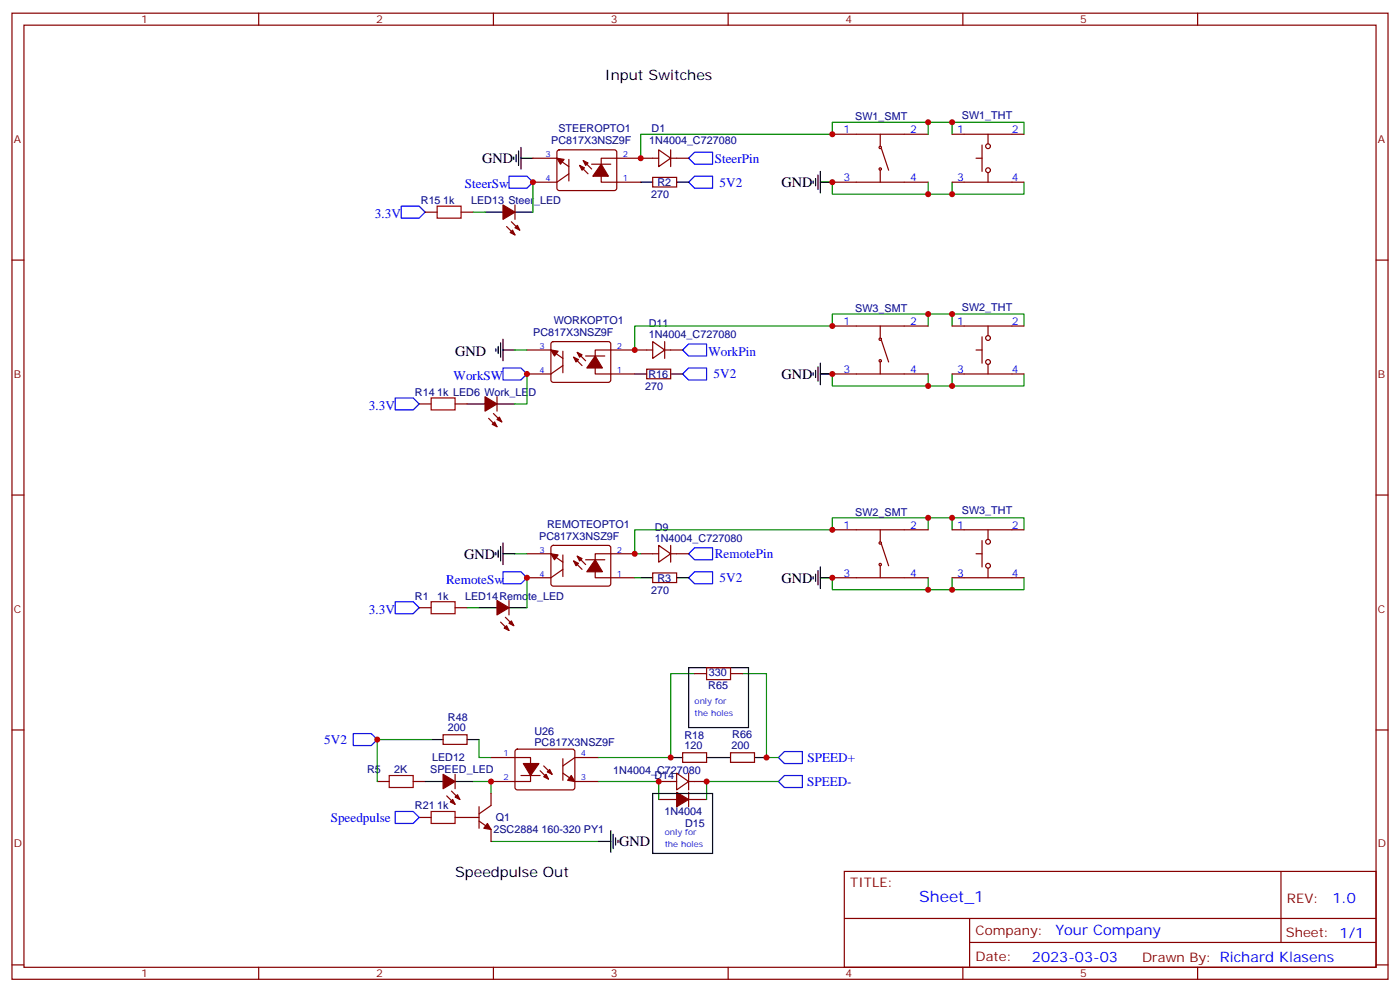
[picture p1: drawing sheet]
<svg xmlns="http://www.w3.org/2000/svg" width="412mm" height="292mm" viewBox="0 0 412 292" stroke-linecap="round" stroke-linejoin="round" font-family="sans-serif">
<g fill="none" stroke="#870000" stroke-width=".35">
<path d="M3.5 3.9h405.4v284.3h-405.4zM7.1 7.4h398.2v277.3h-398.2zM76.2 3.9v3.5M145.3 3.9v3.5M214.5 3.9v3.5M283.6 3.9v3.5M352.8 3.9v3.5M245.2 39.5h28.2M259.3 39.5v3.5M280.5 39.5h21.1M291 39.5v2.8M157 46.6h7l3.6 2.4"/>
<path d="M164.3 44.3l.4-.2 16.5 .1 .5 .6-.1 10.9-.6 .4-16.5-.1-.5-.6v-10.6zM167.6 51.2l-3.6 2.4h-7M167.6 46.9v6.4M170.7 48.7l2.5 2.5M171.8 47.3l2.5 2.4M174.3 48.3h5.6M192.3 52.2h7v2.8h-7zM194 44.1l3.6 2.5-3.6 2.4zM194 46.6h-16.9v7h11.6M197.6 46.6h5.2M197.6 44.1v4.9M245.2 53.6h28.2"/>
<path d="M259.3 50.1v3.5M259.6 43.7l2.2 6.4M280.5 53.6h21.1M287.5 46.6h1.8M289.3 42.7v7.7M291 50.8v2.8M3.5 76.6h3.6M125.2 62.4h3.6M135.8 62.4h3.5M149.2 66.7l2.5 2.4M150.6 65.3l2.5 2.4M151.7 60.3v4.3"/>
<path d="M405.3 76.6h3.6M245.2 96h28.2M259.3 96v3.5M280.5 96h21.1M289.3 99.1v7.8M291 96v2.8M123.5 118.9h3.5M134.1 118.9h3.5M146.4 116.8v4.2M155.2 103h7.1l3.5 2.5M162.5 100.7l.5-.2 16.5 .1 .4 .6v10.9l-.7 .4h-16.5l-.4-.7v-10.6zM165.8 103.4v6.3"/>
<path d="M165.8 107.6l-3.5 2.5h-7.1M169 105.1l2.4 2.5M170 103.7l2.5 2.5M172.5 104.8h5.7M190.5 108.7h7.1v2.8h-7.1zM192.3 100.5l3.5 2.5-3.5 2.5zM192.3 103h-17v7.1h11.7M195.8 103h5.3M195.8 100.5v5M245.2 110.1h28.2M259.3 106.5v3.6M259.6 100.2l2.2 6.3"/>
<path d="M280.5 110.1h21.1M287.5 103h1.8M291 107.2v2.9M143.9 123.1l2.5 2.5M145.3 121.7l2.5 2.5M3.5 145.7h3.6M245.2 155.9h28.2M259.3 155.9v3.6M280.5 155.9h21.1M289.3 159.1v7.8M291 155.9v2.8M405.3 145.7h3.6"/>
<path d="M123.5 178.9h3.5M134.1 178.9h3.5M149.9 176.7v4.3M155.2 163h7.1l3.5 2.5M162.5 160.7l.5-.2 16.5 .1 .4 .6v10.9l-.7 .4-16.5-.1-.4-.6v-10.6zM165.8 163.3v6.4M165.8 167.6l-3.5 2.4h-7.1M169 165.1l2.4 2.5M170 163.7l2.5 2.5M172.5 164.7h5.7M187 163h-11.7v7h11.7M188.7 163h5.3"/>
<path d="M192.3 168.6h7v2.8h-7zM194 160.5l3.6 2.5-3.6 2.5zM197.6 163h5.2M197.6 160.5v5M245.2 170h28.2M259.3 166.5v3.5M259.6 160.2l2.2 6.3M280.5 170h21.1M287.5 163h1.8M291 167.2v2.8M147.5 183.1l2.4 2.5M148.9 181.7l2.4 2.4"/>
<path d="M204.6 198.3h3.5M215.2 198.3h3.5M3.5 214.8h3.6M130.5 216.3h7.1v2.8h-7.1zM405.3 214.8h3.6M111.1 230h3.6M121.7 230h3.5M131.6 234.2l2.5 2.5M133 232.8l2.5 2.5M134.1 227.9v4.2M141.1 237.4v6.4M144.6 223h11.7v7h-11.7"/>
<path d="M144.6 233.5v3.6l-3.5 2.4M151.9 220.7l.5-.2h16.5l.4 .7v10.8l-.7 .5-16.5-.1-.4-.6v-10.6zM153.5 228.2h5.6M159.1 226.8l2.5 2.5M160.2 225.4l2.4 2.5M165.8 227.5l3.5 2.5h7.1M165.8 223.3v6.4M176.4 223h-7.1l-3.5 2.4M194 230h5.3M194 235.3h5.3M199.3 227.5l3.5 2.5-3.5 2.5zM201.1 221.5h7v2.9h-7z"/>
<path d="M202.8 230h5.3M202.8 227.5v5M202.8 233.2v4.2M202.8 235.3h5.3M215.2 221.5h7v2.9h-7zM123.5 240.6h3.5M134.1 240.6h7M141.1 241.7l3.5 2.4v3.5M248.7 256.5h156.6v28.2h-156.6zM377.3 256.5v20.9M248.7 270.3h156.5M285.6 277.4h119.6"/>
<path d="M285.6 270.3v14.1M3.5 284h3.6M76.2 284.7v3.5M145.3 284.7v3.5M214.5 284.7v3.5M283.6 284.7v3.5M352.8 284.7v3.5M405.3 284h3.6"/>
<circle cx="259.3" cy="49.7" r=".35"/>
<circle cx="259.3" cy="43.4" r=".35"/>
<circle cx="291" cy="50.1" r=".71"/>
<circle cx="291" cy="43" r=".71"/>
<circle cx="259.3" cy="99.8" r=".35"/>
<circle cx="291" cy="99.5" r=".71"/>
<circle cx="259.3" cy="106.2" r=".35"/>
<circle cx="291" cy="106.5" r=".71"/>
<circle cx="259.3" cy="159.8" r=".35"/>
<circle cx="291" cy="159.5" r=".71"/>
<circle cx="259.3" cy="166.2" r=".35"/>
<circle cx="291" cy="166.5" r=".71"/>
</g>
<g fill="none" stroke="#00f" stroke-width=".35">
<path d="M149.9 51.9h5.3l1.8 1.7-1.8 1.8h-5.3zM202.8 46.6l1.8-1.8h5.3v3.5h-5.3zM202.8 53.6l1.8-1.7h5.3v3.5h-5.3zM118.2 60.7h5.3l1.7 1.7-1.7 1.8h-5.3zM116.4 117.1h5.3l1.8 1.8-1.8 1.7h-5.3zM148.2 108.3h5.3l1.7 1.8-1.7 1.7h-5.3zM201.1 110.1l1.7-1.8h5.3v3.5h-5.3zM202.8 101.2h5.3v3.6h-5.3l-1.7-1.8zM116.4 177.1h5.3l1.8 1.8-1.8 1.7h-5.3zM148.2 168.3h5.3l1.7 1.7-1.7 1.8h-5.3zM202.8 163l1.8-1.8h5.3v3.5h-5.3zM202.8 170l1.8-1.7h5.3v3.5h-5.3z"/>
<path d="M104.1 215.9h5.3l1.7 1.8-1.7 1.7h-5.3zM116.4 238.8h5.3l1.8 1.8-1.8 1.8h-5.3zM229.3 223l1.8-1.8h5.3v3.5h-5.3zM231.1 228.2h5.3v3.6h-5.3l-1.8-1.8z"/>
</g>
<path d="M128.8 60.7h7v3.5h-7zM127 117.1h7.1v3.5h-7.1zM127 177.1h7.1v3.5h-7.1zM208.1 196.5h7.1v3.5h-7.1zM114.7 228.2h7v3.6h-7zM127 238.8h7.1v3.6h-7.1z" fill="none" stroke="#a10000" stroke-width=".35"/>
<g fill="none" stroke="#000" stroke-width=".35">
<path d="M151.3 46.2v.7M152 45.5v2.1M152.8 44.4v4.3M153.5 46.6h3.5M153.5 43.4v6.3M188.7 53.6h3.6M199.3 53.6h3.5M239.5 53.3v.7M240.2 52.6v2.1M240.9 51.5v4.2M241.7 53.6h3.5M241.7 50.4v6.4"/>
<path d="M142.9 62.4h5.3M151.7 62.4h5.3M148.2 99.8v6.4M137.6 118.9h5.3M146 102.7v.7M146.4 118.9h5.3M146.8 102v2.1M147.5 100.9v4.2M148.2 103h3.5M187 110.1h3.5M197.6 110.1h3.5M239.5 109.7v.7"/>
<path d="M240.2 109v2.1M240.9 107.9v4.3M241.7 110.1h3.5M241.7 106.9v6.3M148.2 159.8v6.4M141.1 178.9h5.3M146 162.6v.7M146.8 161.9v2.1M147.5 160.9v4.2M148.2 163h3.5M149.9 178.9h5.3M188.7 170h3.6"/>
<path d="M199.3 170h3.5M239.5 169.7v.7M240.2 169v2.1M240.9 167.9v4.3M241.7 170h3.5M241.7 166.9v6.3M202.8 196.5h17.7v17.6h-17.7zM127 217.7h3.5M137.6 217.7h3.5M125.2 230h5.3M134.1 230h5.2M192.3 233.5h17.6v17.7h-17.6z"/>
<path d="M197.6 223h3.5M208.1 223h7.1M222.2 223h3.6M176.4 247.6h3.5M179.9 244.5v6.3M180.6 245.5v4.3M181.3 246.6v2.1M182 247.3v.7"/>
</g>
<g fill="none" stroke="#008700" stroke-width=".35">
<path d="M273.4 39.5v-3.5h-28.2v3.5h-56.5v7.1M273.4 36h7.1v3.5M280.5 36h21.1v3.5M157 53.6v8.8M241.7 53.6h3.5v3.5h28.2v-3.5M280.5 53.6v3.5h-7.1M301.6 53.6v3.5h-21.1M139.3 62.4h3.6M273.4 96v-3.6h-28.2v3.6h-58.2v7M273.4 92.4h7.1v3.6M280.5 92.4h21.1v3.6M151.7 103h3.5"/>
<path d="M155.2 110.1v8.8h-3.5M241.7 110.1h3.5v3.5h28.2v-3.5M280.5 110.1v3.5h-7.1M301.6 110.1v3.5h-21.1M273.4 155.9v-3.5h-28.2v3.5h-58.2v7.1h1.7M273.4 152.4h7.1v3.5M280.5 152.4h21.1v3.5M137.6 178.9h3.5M151.7 163h3.5M155.2 170v8.9M187 170h1.7M241.7 170h3.5v3.6h28.2v-3.6"/>
<path d="M280.5 170v3.6h-7.1M301.6 170v3.6h-21.1M204.6 198.3h-7v24.7h-21.2M218.7 198.3h7.1v24.7h3.5M127 217.7h-15.9v12.3M141.1 217.7v5.3h3.5M139.3 230h5.3v3.5M176.4 230h17.6v5.3M229.3 230h-21.2v5.3M144.6 247.6h31.8"/>
</g>
<g fill="#870000" stroke="#870000" stroke-width=".35">
<path d="M130.5 227.9l3.6 2.1-3.6 2.1z"/>
<path d="M134.8 233.9l.7 1.4-1.4-.7z"/>
<path d="M132.6 236l.7-.7 .8 1.4z"/>
<path d="M168.3 228.2l1 1.8-2.1-.3z"/>
<path d="M160.2 228.6l.7-.7 .7 1.4z"/>
<path d="M161.2 227.2l.7-.7 .7 1.4z"/>
<path d="M154.2 224.7h4.5l-2.4 3.5z"/>
<path d="M143.6 242.4l1 1.7-2.1-.3z"/>
<path d="M162.3 163l2.1 .3-1.1 1.4z"/>
<path d="M170 163.7l1.4 .7-.7 .7z"/>
<path d="M169 165.1l1.4 .7-.7 .7z"/>
<path d="M175.3 164.7l2.1 3.6h-4.5z"/>
<path d="M164 46.6l2.2 .3-1.1 1.4z"/>
<path d="M171.8 47.3l1.4 .7-.7 .7z"/>
<path d="M170.7 48.7l1.5 .7-.8 .7z"/>
<path d="M177.1 48.3l2.1 3.6h-4.6z"/>
<path d="M162.3 103l2.1 .4-1.1 1.4z"/>
<path d="M170 103.7l1.4 .7-.7 .7z"/>
<path d="M169 105.1l1.4 .7-.7 .7z"/>
<path d="M175.3 104.8l2.1 3.5h-4.5z"/>
<path d="M142.9 116.8l3.5 2.1-3.5 2.1z"/>
<path d="M146.4 123.5l.7-.7 .7 1.4z"/>
<path d="M145 124.9l.7-.7 .7 1.4z"/>
<path d="M148.2 60.3l3.5 2.1-3.5 2.2z"/>
<path d="M151.7 67l.7-.7 .7 1.4z"/>
<path d="M151 67.7l.7 1.4-1.4-.7z"/>
<path d="M146.4 176.7l3.5 2.2-3.5 2.1z"/>
<path d="M149.9 183.4l.7-.7 .7 1.4z"/>
<path d="M148.5 184.9l.7-.8 .7 1.5z"/>
<path d="M199.3 233.2l3.5 2.1-3.5 2.1z"/>
</g>
<g fill="#c00">
<circle cx="111.1" cy="217.7" r=".88"/>
<circle cx="144.6" cy="230" r=".88"/>
<circle cx="245.2" cy="53.6" r=".88"/>
<circle cx="245.2" cy="170" r=".88"/>
<circle cx="245.2" cy="110.1" r=".88"/>
<circle cx="188.7" cy="46.6" r=".88"/>
<circle cx="245.2" cy="39.5" r=".88"/>
<circle cx="245.2" cy="155.9" r=".88"/>
<circle cx="187" cy="163" r=".88"/>
<circle cx="245.2" cy="96" r=".88"/>
<circle cx="187" cy="103" r=".88"/>
<circle cx="157" cy="53.6" r=".88"/>
<circle cx="155.2" cy="110.1" r=".88"/>
<circle cx="155.2" cy="170" r=".88"/>
<circle cx="280.5" cy="57.1" r=".88"/>
<circle cx="273.4" cy="57.1" r=".88"/>
<circle cx="280.5" cy="36" r=".88"/>
<circle cx="273.4" cy="36" r=".88"/>
<circle cx="280.5" cy="113.6" r=".88"/>
<circle cx="273.4" cy="113.6" r=".88"/>
<circle cx="280.5" cy="92.4" r=".88"/>
<circle cx="273.4" cy="92.4" r=".88"/>
<circle cx="280.5" cy="173.6" r=".88"/>
<circle cx="273.4" cy="173.6" r=".88"/>
<circle cx="280.5" cy="152.4" r=".88"/>
<circle cx="273.4" cy="152.4" r=".88"/>
<circle cx="208.1" cy="230" r=".88"/>
<circle cx="194" cy="230" r=".88"/>
<circle cx="225.8" cy="223" r=".88"/>
<circle cx="197.6" cy="223" r=".88"/>
</g>
<text font-size="4.6" fill="#00f" x="270.8" y="265.5">Sheet_1</text>
<g font-size="4.2">
<text x="178.2" y="23.6">Input Switches</text>
<text x="142" y="48">GND</text>
<text x="230.2" y="55">GND</text>
<text x="134.1" y="104.8">GND</text>
<text x="230.2" y="111.5">GND</text>
<text x="136.7" y="164.4">GND</text>
<text x="230.2" y="171.4">GND</text>
<text x="182.4" y="249.1">GND</text>
<text x="134.1" y="258.2">Speedpulse Out</text>
</g>
<g font-size="4.2" fill="#00f">
<text x="392.5" y="265.7">1.0</text>
<text x="310.9" y="275.3">Your Company</text>
<text x="304" y="283.1">2023-03-03</text>
</g>
<g font-size="3.9" fill="#00f">
<text x="210.6" y="47.8">SteerPin</text>
<text x="136.9" y="55.4">SteerSw</text>
<text x="212" y="54.9">5V2</text>
<text x="110.4" y="64.2">3.3V</text>
<text x="208.7" y="104.8">WorkPin</text>
<text x="133.6" y="111.9">WorkSW</text>
<text x="210.2" y="111.4">5V2</text>
<text x="108.7" y="120.6">3.3V</text>
<text x="210.6" y="164.3">RemotePin</text>
<text x="131.4" y="171.8">RemoteSw</text>
<text x="212" y="171.3">5V2</text>
<text x="108.7" y="180.6">3.3V</text>
<text x="95.5" y="218.9">5V2</text>
<text x="237.9" y="224.2">SPEED+</text>
<text x="237.7" y="231.3">SPEED-</text>
<text x="97.4" y="241.8">Speedpulse</text>
</g>
<g font-size="3.9" fill="#800">
<text x="250.5" y="261.1">TITLE:</text>
<text x="379.1" y="265.7">REV:</text>
<text x="287.4" y="275.3">Company:</text>
<text x="378.7" y="275.9">Sheet: 1/1</text>
<text x="287.4" y="282.9">Date:</text>
<text x="336.4" y="283">Drawn By: Richard Klasens</text>
</g>
<g font-size="3.2" fill="#800">
<text x="41.6" y="6.9">1</text>
<text x="110.8" y="6.9">2</text>
<text x="179.9" y="6.9">3</text>
<text x="249.1" y="6.9">4</text>
<text x="318.2" y="6.9">5</text>
<text x="4.1" y="42">A</text>
<text x="405.9" y="42">A</text>
<text x="4.1" y="111.1">B</text>
<text x="405.9" y="111.1">B</text>
<text x="4.1" y="180.3">C</text>
<text x="405.9" y="180.3">C</text>
<text x="4.1" y="249.4">D</text>
<text x="405.9" y="249.4">D</text>
<text x="41.6" y="287.7">1</text>
<text x="110.8" y="287.7">2</text>
<text x="179.9" y="287.7">3</text>
<text x="249.1" y="287.7">4</text>
<text x="318.2" y="287.7">5</text>
</g>
<g font-size="3.2" fill="#000080">
<text x="251.9" y="35.3">SW1_SMT</text>
<text x="283.4" y="35">SW1_THT</text>
<text x="164.5" y="38.9">STEEROPTO1</text>
<text x="191.9" y="38.9">D1</text>
<text x="162.4" y="42.4">PC817X3NSZ9F</text>
<text x="191.3" y="42.4">1N4004_C727080</text>
<text x="191.8" y="58.3">270</text>
<text x="193.7" y="54.8">R2</text>
<text x="124" y="60">R15</text>
<text x="130.5" y="60.1">1k</text>
<text x="138.8" y="60.1">LED13 Steer_LED</text>
<text x="163.1" y="95.3">WORKOPTO1</text>
<text x="251.9" y="91.8">SW3_SMT</text>
<text x="283.4" y="91.4">SW2_THT</text>
<text x="157.1" y="98.8">PC817X3NSZ9F</text>
<text x="191.1" y="99.5">1N4004_C727080</text>
<text x="191.1" y="96.3">D11</text>
<text x="191" y="111.2">R16</text>
<text x="122.2" y="116.5">R14</text>
<text x="128.8" y="116.5">1k LED6 Work_LED</text>
<text x="190.1" y="114.7">270</text>
<text x="161.2" y="155.3">REMOTEOPTO1</text>
<text x="251.9" y="151.8">SW2_SMT</text>
<text x="283.4" y="151.4">SW3_THT</text>
<text x="158.8" y="158.8">PC817X3NSZ9F</text>
<text x="192.9" y="159.5">1N4004_C727080</text>
<text x="192.9" y="156.2">D9</text>
<text x="193.7" y="171.2">R3</text>
<text x="122.2" y="176.4">R1</text>
<text x="128.8" y="176.5">1k</text>
<text x="137" y="176.5">LED14Remote_LED</text>
<text x="191.8" y="174.7">270</text>
<text x="208.7" y="202.9">R65</text>
<text x="208.8" y="199">330</text>
<text x="131.9" y="215.2">200</text>
<text x="131.9" y="212.1">R48</text>
<text x="157.4" y="219.4">PC817X3NSZ9F</text>
<text x="157.4" y="216.3">U26</text>
<text x="201.6" y="220.5">120</text>
<text x="201.6" y="217.4">R18</text>
<text x="215.4" y="220.5">200</text>
<text x="215.7" y="217.3">R66</text>
<text x="108.1" y="227.6">R5</text>
<text x="116.1" y="227.6">2K</text>
<text x="126.7" y="227.6">SPEED_LED</text>
<text x="127.3" y="224.1">LED12</text>
<text x="180.7" y="227.7">1N4004_C727080</text>
<text x="192.8" y="229.4">D14</text>
<text x="122.2" y="238.2">R21</text>
<text x="128.8" y="238.2">1k</text>
<text x="195.7" y="240">1N4004</text>
<text x="145.3" y="245.3">2SC2884 160-320 PY1</text>
<text x="146" y="241.7">Q1</text>
<text x="201.8" y="243.5">D15</text>
</g>
<g font-size="3.2" fill="#00f">
<text x="248.5" y="39.2">1</text>
<text x="268.1" y="39.2">2</text>
<text x="282" y="39.2">1</text>
<text x="298.1" y="39.2">2</text>
<text x="248.5" y="53.3">3</text>
<text x="268.1" y="53.3">4</text>
<text x="282" y="53.3">3</text>
<text x="298.1" y="53.3">4</text>
<text x="248.5" y="95.6">1</text>
<text x="268.1" y="95.6">2</text>
<text x="282" y="95.6">1</text>
<text x="298.1" y="95.6">2</text>
<text x="248.5" y="109.7">3</text>
<text x="268.1" y="109.7">4</text>
<text x="282" y="109.7">3</text>
<text x="298.1" y="109.7">4</text>
<text x="248.5" y="155.6">1</text>
<text x="268.1" y="155.6">2</text>
<text x="282" y="155.6">1</text>
<text x="298.1" y="155.6">2</text>
<text x="248.5" y="169.7">3</text>
<text x="268.1" y="169.7">4</text>
<text x="282" y="169.7">3</text>
<text x="298.1" y="169.7">4</text>
</g>
<g font-size="2.5" fill="#00f">
<text x="160.7" y="46.2">3</text>
<text x="183.4" y="46.2">2</text>
<text x="160.7" y="53.3">4</text>
<text x="183.4" y="53.3">1</text>
<text x="158.9" y="102.7">3</text>
<text x="181.7" y="102.7">2</text>
<text x="158.9" y="109.7">4</text>
<text x="181.7" y="109.7">1</text>
<text x="158.9" y="162.6">3</text>
<text x="181.7" y="162.6">2</text>
<text x="158.9" y="169.7">4</text>
<text x="181.7" y="169.7">1</text>
<text x="204.6" y="207.1">only for</text>
<text x="204.6" y="210.6">the holes</text>
<text x="148.4" y="222.6">1</text>
<text x="171.1" y="222.6">4</text>
<text x="148.4" y="229.7">2</text>
<text x="171.1" y="229.7">3</text>
<text x="195.8" y="245.9">only for</text>
<text x="195.8" y="249.4">the holes</text>
</g>
</svg>
